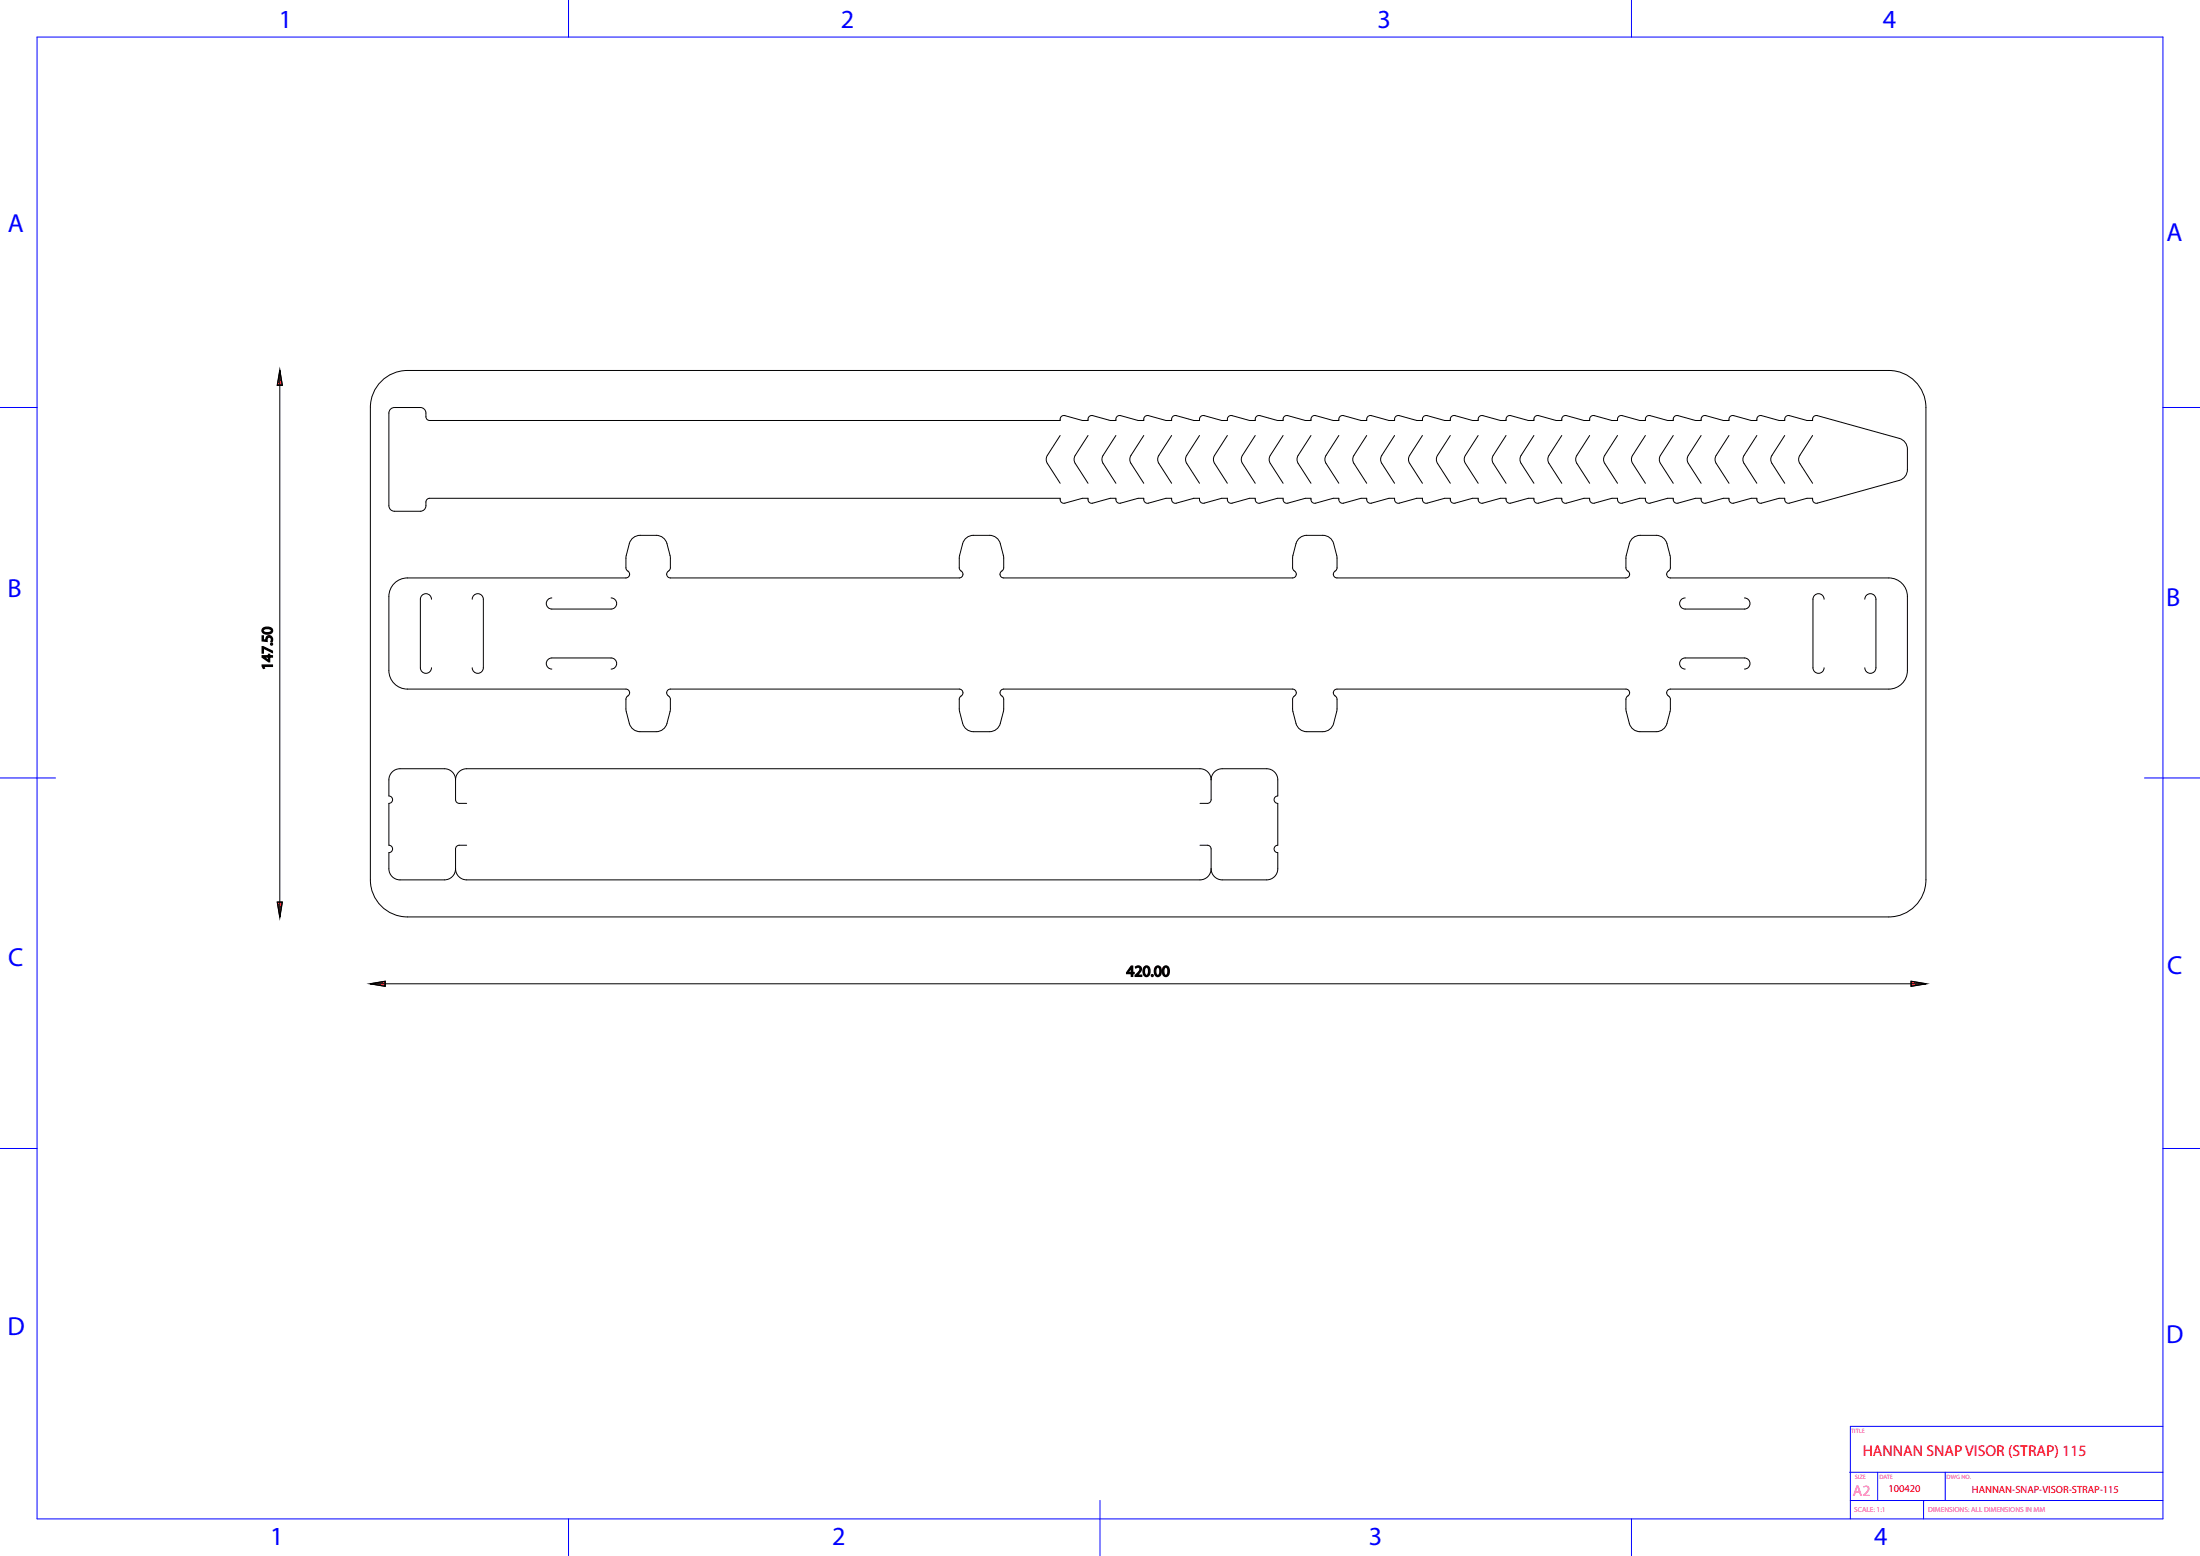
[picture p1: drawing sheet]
<svg xmlns="http://www.w3.org/2000/svg" width="594mm" height="420mm" viewBox="0 0 594 420" stroke-linecap="round" stroke-linejoin="round" font-family="sans-serif">
<!-- layer: AUTOCAD1 -->
<g fill="none" stroke="#00f" stroke-width=".27">
<path d="M153.5 0v10M440.5 0v10M10 10h574v400h-574zM0 110h10M584 110h10M0 210h15M579 210h15M0 310h10M584 310h10M499.4 397.4h84.6M507 397.4v7.6M525.2 397.4v7.6"/>
<path d="M584 385h-84.4v25M153.5 410v10M297 405v15M440.5 410v10M499.6 405h84.4M519.4 405v5"/>
</g>
<path d="M516 264.9l4 .6-4 .7z" fill="none" stroke="#000" stroke-width=".27"/>
<path d="M516 264.9l4 .6-4 .7z" fill="#f00"/>
<path d="M516 264.9l4 .6-4 .7z" fill="none" stroke="#000" stroke-width=".35"/>
<path d="M100 265.5l4-.6v1.3z" fill="none" stroke="#000" stroke-width=".27"/>
<path d="M100 265.5l4-.6v1.3z" fill="#f00"/>
<g fill="none" stroke="#000" stroke-width=".35">
<path d="M100 265.5l4-.6v1.3zM305.4 260.8h.4v1.7h.4v.3h-.4v.7h-.3v-.7h-1.3zM305.5 261.2v1.3h-.9zM306.6 261a.94 .94 0 0 1 1.4 0 .94 .94 0 0 1-.2 1.4l-.8 .8h1.3v.3h-1.8v-.2l.9-.9a.68 .68 0 0 0 .4-1.1 .68 .68 0 0 0-1.1 0zM309 261a.97 .97 0 0 1 1.2 0 .97 .97 0 0 1 .3 1.1 1.01 1.01 0 0 1-.3 1.2 1.01 1.01 0 0 1-1.2 .1l-.4-1.2zM309.3 261.1l.3-.1a1.43 1.43 0 0 1 0 2.3 1.45 1.45 0 0 1-.3-2.2zM312.1 261a.97 .97 0 0 1 1.2 0 .97 .97 0 0 1 .2 1.1 1.01 1.01 0 0 1-.3 1.2 1.01 1.01 0 0 1-1.2 .1l-.3-1.2zM312.4 261.1l.2-.1a1.43 1.43 0 0 1 0 2.3 1.45 1.45 0 0 1-.2-2.2zM314.2 261a.97 .97 0 0 1 1.2 0 .97 .97 0 0 1 .3 1.1 1.01 1.01 0 0 1-.3 1.2 1.01 1.01 0 0 1-1.2 .1l-.3-1.2zM314.6 261.1l.2-.1a1.43 1.43 0 0 1 0 2.3 1.45 1.45 0 0 1-.2-2.2z"/>
<circle cx="311.1" cy="263.3" r=".26"/>
</g>
<path d="M75.5 100l.7 4h-1.3zM100 265.5h420" fill="none" stroke="#000" stroke-width=".27"/>
<path d="M75.5 100l.7 4h-1.3z" fill="#f00"/>
<path d="M75.5 100l.7 4h-1.3z" fill="none" stroke="#000" stroke-width=".35"/>
<path d="M74.9 243.5h1.3l-.7 4z" fill="none" stroke="#000" stroke-width=".27"/>
<path d="M74.9 243.5h1.3l-.7 4z" fill="#f00"/>
<g fill="none" stroke="#000" stroke-width=".35">
<path d="M70.8 179.5h2.7v.4h-2.4l.3 .5h-.3zM70.8 177h1.7v-.4h.3v.4h.7v.4h-.7v1.2h-.2l-1.8-1.2zM70.8 174.5l2.7 1.2v.4l-2.4-1.2v1.4h-.3zM70.8 171.6h.3v1.1l.7 .1a.97 .97 0 0 1 1.1-1.2 .97 .97 0 0 1 .6 1.5l-.1 .2-.3-.1a.69 .69 0 0 0 .2-.9 .69 .69 0 0 0-.9-.2 .69 .69 0 0 0-.3 .9v.1l-1.3-.1zM71 169.6a1.65 1.65 0 0 1 2.6 .6 1.55 1.55 0 0 1-1.4 .9 1.55 1.55 0 0 1-1.5-.9zM71.1 170l1.1-.3a.91 .91 0 0 1 1.1 .5 1.43 1.43 0 0 1-2.3 0zM71.2 177.3l1.3 .1v.9zM74.9 243.5h1.3l-.7 4z"/>
<circle cx="73.3" cy="173.9" r=".26"/>
</g>
<g fill="none" stroke="#000" stroke-width=".27">
<path d="M75.5 100v147.5M103.4 102.5a10 10 0 0 1 6.6-2.5h400a10 10 0 0 1 10 10v127.5a10 10 0 0 1-10 10h-400a10 10 0 0 1-10-10v-127.5a10 10 0 0 1 3.4-7.5zM105.6 110.3l.9-.3 7.5 .1a1.86 1.86 0 0 1 1 2.4 1 1 0 0 0 1 1h170.2l.1-.6a1 1 0 0 1 1.2-.7l4.7 1.3h1.6v-.5a1 1 0 0 1 1.2-.8l4.8 1.3h1.5v-.5a1 1 0 0 1 1.3-.8l4.7 1.3h1.5v-.5a1 1 0 0 1 1.3-.8l4.7 1.3h1.5l.1-.5a1 1 0 0 1 1.2-.8l4.7 1.3h1.6v-.5a1 1 0 0 1 1.2-.8l4.8 1.3h1.5v-.5a1 1 0 0 1 1.3-.8l4.7 1.3h1.5v-.5a1 1 0 0 1 1.3-.8l4.7 1.3h1.5v-.5a1 1 0 0 1 1.3-.8l4.7 1.3h1.6v-.5a1 1 0 0 1 1.2-.8l4.8 1.3h1.5v-.5a1 1 0 0 1 1.3-.8l4.7 1.3h1.5v-.5a1 1 0 0 1 1.3-.8l4.7 1.3h1.5v-.5a1 1 0 0 1 1.3-.8l4.7 1.3h1.6v-.5a1 1 0 0 1 1.2-.8l4.8 1.3h1.5v-.5a1 1 0 0 1 1.3-.8l4.7 1.3h1.5v-.5a1 1 0 0 1 1.3-.8l4.7 1.3h1.5v-.5a1 1 0 0 1 1.3-.8l4.7 1.3h1.6v-.5a1 1 0 0 1 1.2-.8l4.8 1.3h1.5v-.5a1 1 0 0 1 1.2-.8l4.8 1.3h1.5v-.5a1 1 0 0 1 1.3-.8l4.7 1.3h1.5v-.5a1 1 0 0 1 1.3-.8l4.7 1.3h1.6v-.5a1 1 0 0 1 1.2-.8l4.8 1.3h1.5v-.5a1 1 0 0 1 1.2-.8l4.8 1.3h1.5v-.5a1 1 0 0 1 1.3-.8l4.7 1.3h1.5v-.5a1 1 0 0 1 1.3-.8l4.7 1.3h1.6v-.5a1 1 0 0 1 1.2-.8l4.8 1.3h1.5v-.5a1 1 0 0 1 1.2-.8l4.8 1.3h1.5v-.5a1 1 0 0 1 1.3-.8l22.1 6.1 1.4 .9a3 3 0 0 1 .8 2v5.6l-.5 1.6a3 3 0 0 1-1.7 1.3l-22.3 6.1a1.06 1.06 0 0 1-1.1-1.3h-1.5l-5 1.3a1.07 1.07 0 0 1-1-1.3h-1.5l-5 1.3a1.07 1.07 0 0 1-1-1.3h-1.6l-5 1.3a1.07 1.07 0 0 1-1-1.3h-1.5l-5 1.3a1.07 1.07 0 0 1-1-1.3h-1.5l-5 1.3a1.07 1.07 0 0 1-1-1.3h-1.5l-5 1.3a1.07 1.07 0 0 1-1-1.3h-1.6l-5 1.3a1.07 1.07 0 0 1-1-1.3h-1.5l-5 1.3a1.07 1.07 0 0 1-1-1.3h-1.5l-5 1.3a1.07 1.07 0 0 1-1-1.3h-1.5l-5 1.3a1.07 1.07 0 0 1-1-1.3h-1.6l-5 1.3a1.07 1.07 0 0 1-1-1.3h-1.5l-5 1.3a1.07 1.07 0 0 1-1-1.3h-1.5l-5 1.3a1.07 1.07 0 0 1-1-1.3h-1.5l-5 1.3a1.07 1.07 0 0 1-1-1.3h-1.6l-5 1.3a1.07 1.07 0 0 1-1-1.3h-1.5l-5 1.3a1.07 1.07 0 0 1-1-1.3h-1.5l-5 1.3a1.07 1.07 0 0 1-1-1.3h-1.5l-5 1.3a1.07 1.07 0 0 1-1-1.3h-1.6l-5 1.3a1.07 1.07 0 0 1-1-1.3h-1.5l-5 1.3a1.07 1.07 0 0 1-1-1.3h-1.5l-5 1.3a1.07 1.07 0 0 1-1-1.3h-1.5l-5 1.3a1.07 1.07 0 0 1-1-1.3h-1.6l-5 1.3a1.07 1.07 0 0 1-1-1.3h-1.5l-5 1.3a1.07 1.07 0 0 1-1-1.3h-1.5l-5 1.3a1.07 1.07 0 0 1-1-1.3h-1.5l-5 1.3a1.07 1.07 0 0 1-1-1.3h-1.6l-5 1.3a1.07 1.07 0 0 1-1-1.3h-170.2l-.4 .1-.5 .5-.1 1.4a1.5 1.5 0 0 1-1.5 1.5l-7.5-.1a1.5 1.5 0 0 1-1-1.4v-25l.1-.5zM286.2 117.5l-3.4 5.4a2 2 0 0 0 0 2.2l3.4 5.3M293.8 117.5l-3.5 5.4a2 2 0 0 0 0 2.2l3.5 5.3M301.3 117.5l-3.5 5.4a2 2 0 0 0 0 2.2l3.5 5.3M308.8 117.5l-3.4 5.4a2 2 0 0 0 0 2.2l3.4 5.3M316.3 117.5l-3.4 5.4a2 2 0 0 0 0 2.2l3.4 5.3M323.9 117.5l-3.5 5.4a2 2 0 0 0 0 2.2l3.5 5.3M331.4 117.5l-3.5 5.4a2 2 0 0 0 0 2.2l3.5 5.3M338.9 117.5l-3.4 5.4a2 2 0 0 0 0 2.2l3.4 5.3M346.4 117.5l-3.4 5.4a2 2 0 0 0 0 2.2l3.4 5.3"/>
<path d="M354 117.5l-3.5 5.4a2 2 0 0 0 0 2.2l3.5 5.3M361.5 117.5l-3.5 5.4a2 2 0 0 0 0 2.2l3.5 5.3M369 117.5l-3.4 5.4a2 2 0 0 0 0 2.2l3.4 5.3M376.5 117.5l-3.4 5.4a2 2 0 0 0 0 2.2l3.4 5.3M384.1 117.5l-3.5 5.4a2 2 0 0 0 0 2.2l3.5 5.3M391.6 117.5l-3.5 5.4a2 2 0 0 0 0 2.2l3.5 5.3M399.1 117.5l-3.4 5.4a2 2 0 0 0 0 2.2l3.4 5.3M406.6 117.5l-3.4 5.4a2 2 0 0 0 0 2.2l3.4 5.3M414.2 117.5l-3.5 5.4a2 2 0 0 0 0 2.2l3.5 5.3M421.7 117.5l-3.5 5.4a2 2 0 0 0 0 2.2l3.5 5.3M429.2 117.5l-3.4 5.4a2 2 0 0 0 0 2.2l3.4 5.3M436.7 117.5l-3.4 5.4a2 2 0 0 0 0 2.2l3.4 5.3"/>
<path d="M444.3 117.5l-3.5 5.4a2 2 0 0 0 0 2.2l3.5 5.3M451.8 117.5l-3.5 5.4a2 2 0 0 0 0 2.2l3.5 5.3M459.3 117.5l-3.4 5.4a2 2 0 0 0 0 2.2l3.4 5.3M466.8 117.5l-3.4 5.4a2 2 0 0 0 0 2.2l3.4 5.3M474.4 117.5l-3.5 5.4a2 2 0 0 0 0 2.2l3.5 5.3M481.9 117.5l-3.5 5.4a2 2 0 0 0 0 2.2l3.5 5.3M489.4 117.5l-3.5 5.4a2 2 0 0 0 0 2.2l3.5 5.3M106.8 157.2a5 5 0 0 1 3.2-1.2l59.4-.1a1.06 1.06 0 0 0 .6-1 1.06 1.06 0 0 0-.7-.9l-.3-.7v-2.9l.9-3.7a3 3 0 0 1 2.9-2.2l5 .1a3 3 0 0 1 2.3 2.1l.9 3.7v2.9l-.3 .7a1.04 1.04 0 0 0-.7 1.1 1.04 1.04 0 0 0 1 .9l78.4-.1a1.06 1.06 0 0 0 .6-1 1.06 1.06 0 0 0-.7-.9l-.3-.7v-2.9l.9-3.7a3 3 0 0 1 2.9-2.2l5 .1a3 3 0 0 1 2.3 2.1l.9 3.7v2.9l-.3 .7a1.04 1.04 0 0 0-.7 1.1 1.04 1.04 0 0 0 1 .9l78.4-.1a1.06 1.06 0 0 0 .6-1 1.06 1.06 0 0 0-.7-.9l-.3-.7v-2.9l.9-3.7a3 3 0 0 1 2.9-2.2l5 .1a3 3 0 0 1 2.3 2.1l.9 3.7v2.9l-.3 .7a1.04 1.04 0 0 0-.7 1.1 1.04 1.04 0 0 0 1 .9l78.4-.1a1.06 1.06 0 0 0 .6-1 1.06 1.06 0 0 0-.7-.9l-.3-.7v-2.9l.9-3.7a3 3 0 0 1 2.9-2.2l5 .1a3 3 0 0 1 2.3 2.1l.9 3.7v2.9l-.3 .7a1.04 1.04 0 0 0-.7 1.1 1.04 1.04 0 0 0 1 .9l59.9 .1a5 5 0 0 1 4.1 4.9l-.1 20.9a5 5 0 0 1-4.9 4.1l-59.4 .1a1.06 1.06 0 0 0-.6 1 1.06 1.06 0 0 0 .7 .9l.3 .7v2.9l-.9 3.7a3 3 0 0 1-2.9 2.2l-5-.1a3 3 0 0 1-2.3-2.1l-.9-3.7v-2.9l.3-.7a1.04 1.04 0 0 0 .7-1.1 1.04 1.04 0 0 0-1-.9l-78.4 .1a1.06 1.06 0 0 0-.6 1 1.06 1.06 0 0 0 .7 .9l.3 .7v2.9l-.9 3.7a3 3 0 0 1-2.9 2.2l-5-.1a3 3 0 0 1-2.3-2.1l-.9-3.7v-2.9l.3-.7a1.04 1.04 0 0 0 .7-1.1 1.04 1.04 0 0 0-1-.9l-78.4 .1a1.06 1.06 0 0 0-.6 1 1.06 1.06 0 0 0 .7 .9l.3 .7v2.9l-.9 3.7a3 3 0 0 1-2.9 2.2l-5-.1a3 3 0 0 1-2.3-2.1l-.9-3.7v-2.9l.3-.7a1.04 1.04 0 0 0 .7-1.1 1.04 1.04 0 0 0-1-.9l-78.4 .1a1.06 1.06 0 0 0-.6 1 1.06 1.06 0 0 0 .7 .9l.3 .7v2.9l-.9 3.7a3 3 0 0 1-2.9 2.2l-5-.1a3 3 0 0 1-2.3-2.1l-.9-3.7v-2.9l.3-.7a1.04 1.04 0 0 0 .7-1.1 1.04 1.04 0 0 0-1-.9l-59.9-.1a5 5 0 0 1-4.1-4.9l.1-20.9a5 5 0 0 1 1.7-2.9zM116.5 161.7a1.5 1.5 0 0 0-1.5-1.5 1.5 1.5 0 0 0-1.5 1.5v18.5a1.5 1.5 0 0 0 1.5 1.5 1.5 1.5 0 0 0 1.5-1.5M127.5 161.7a1.5 1.5 0 0 1 1.5-1.5 1.5 1.5 0 0 1 1.5 1.5v18.5a1.5 1.5 0 0 1-1.5 1.5 1.5 1.5 0 0 1-1.5-1.5M165 161.4a1.5 1.5 0 0 1 1.5 1.5 1.5 1.5 0 0 1-1.5 1.5h-16a1.5 1.5 0 0 1-1.5-1.5 1.5 1.5 0 0 1 1.5-1.5M471 161.4a1.5 1.5 0 0 1 1.5 1.5 1.5 1.5 0 0 1-1.5 1.5h-16a1.5 1.5 0 0 1-1.5-1.5 1.5 1.5 0 0 1 1.5-1.5"/>
<path d="M492.5 161.7a1.5 1.5 0 0 0-1.5-1.5 1.5 1.5 0 0 0-1.5 1.5v18.5a1.5 1.5 0 0 0 1.5 1.5 1.5 1.5 0 0 0 1.5-1.5M503.5 161.7a1.5 1.5 0 0 1 1.5-1.5 1.5 1.5 0 0 1 1.5 1.5v18.5a1.5 1.5 0 0 1-1.5 1.5 1.5 1.5 0 0 1-1.5-1.5M165 180.6a1.5 1.5 0 0 0 1.5-1.5 1.5 1.5 0 0 0-1.5-1.5h-16a1.5 1.5 0 0 0-1.5 1.5 1.5 1.5 0 0 0 1.5 1.5M471 180.6a1.5 1.5 0 0 0 1.5-1.5 1.5 1.5 0 0 0-1.5-1.5h-16a1.5 1.5 0 0 0-1.5 1.5 1.5 1.5 0 0 0 1.5 1.5M123 210.5a3 3 0 0 0-3-3h-12a3 3 0 0 0-3 3v4.3a1 1 0 0 1 1 1 1 1 0 0 1-1 1v11.4a1 1 0 0 1 1 .9 1 1 0 0 1-1 1v4.4a3 3 0 0 0 3 3h12a3 3 0 0 0 3-3M123 210.5v5.3a1 1 0 0 0 1 1h2M327 210.5a3 3 0 0 1 3-3h12a3 3 0 0 1 3 3v4.3a1 1 0 0 0-1 1 1 1 0 0 0 1 1v11.3a1 1 0 0 0-1 1 1 1 0 0 0 1 1v4.4a3 3 0 0 1-3 3h-12a3 3 0 0 1-3-3M327 210.5a3 3 0 0 0-3-3h-198a3 3 0 0 0-3 3M327 210.5v5.3a1 1 0 0 1-1 1h-2M126 228.1h-2a1 1 0 0 0-1 1v5.4M324 228.1h2a1 1 0 0 1 1 1v5.4M327 234.5a3 3 0 0 1-3 3h-198a3 3 0 0 1-3-3"/>
</g>
<g font-size="7.1" fill="#00f">
<text x="75.3" y="7.6">1</text>
<text x="227" y="7.6">2</text>
<text x="371.9" y="7.6">3</text>
<text x="508.3" y="7.6">4</text>
<text x="2.1" y="62.7">A</text>
<text x="585" y="65">A</text>
<text x="2" y="161.1">B</text>
<text x="584.9" y="163.4">B</text>
<text x="2.2" y="260.7">C</text>
<text x="585.1" y="263">C</text>
<text x="2" y="360.2">D</text>
<text x="584.9" y="362.6">D</text>
<text x="73" y="417.1">1</text>
<text x="224.7" y="417.1">2</text>
<text x="369.6" y="417.1">3</text>
<text x="506" y="417.1">4</text>
</g>
<g font-size="4.2" fill="#f00">
<text x="73.5" y="180.9" transform="rotate(-90 73.5 180.9)">147.50</text>
<text x="304.1" y="263.5">420.00</text>
<text x="502.9" y="393.1">HANNAN SNAP VISOR (STRAP) 115</text>
</g>
<text font-size="4.2" fill="#f0f" x="500.2" y="403.7">A2</text>
<g font-size="2.8" fill="#f00">
<text x="509.9" y="402.7">100420</text>
<text x="532.4" y="402.9">HANNAN-SNAP-VISOR-STRAP-115</text>
</g>
<g font-size="2" fill="#f0f">
<text x="500.6" y="408.1">SCALE: 1:1</text>
<text x="520.6" y="408.1">DIMENSIONS: ALL DIMENSIONS IN MM</text>
</g>
<g font-size="1.7" fill="#f0f">
<text x="499.8" y="386.8">TITLE</text>
<text x="500.8" y="399.2">SIZE</text>
<text x="507.4" y="399.2">DATE</text>
<text x="525.6" y="399.2">DWG NO.</text>
</g>
</svg>
